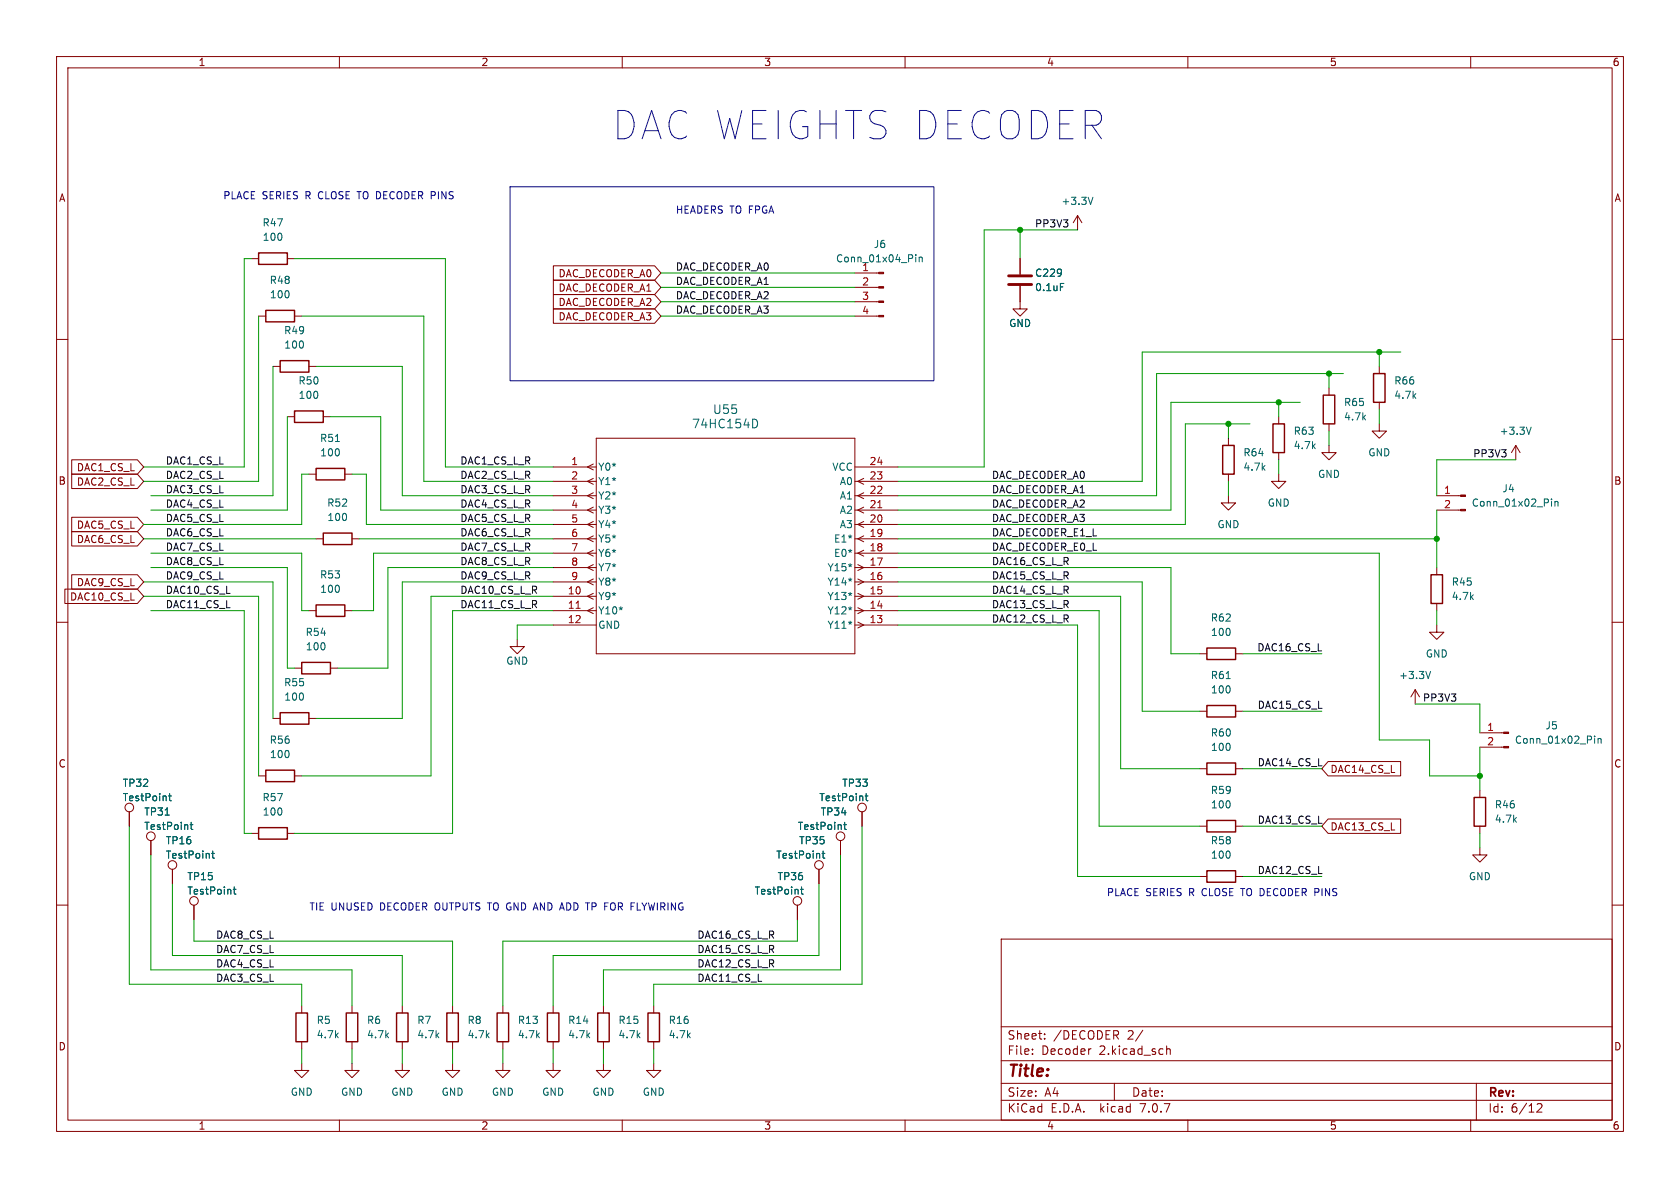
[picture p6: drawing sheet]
<svg xmlns="http://www.w3.org/2000/svg" width="297mm" height="210mm" viewBox="0 0 297 210" stroke-linecap="round" stroke-linejoin="round" font-family="sans-serif">
<g fill="none" stroke="#840000" stroke-width=".18">
<path d="M10 10h277v190h-277zM12 12h273v186h-273zM60 10v2M110 10v2M160 10v2M210 10v2M260 10v2M190.5 38.1l-.8 1.3M190.5 38.1v2.5M190.5 38.1l.8 1.3M10 60h2M44.4 45.7h1.3"/>
<path d="M45.7 55.9h1.3M50.8 45.7h1.3M52.1 55.9h1.2M97.8 47h17.9l1.1 1.3-1.1 1.2h-17.9zM97.8 52.1h17.9l1.1 1.2-1.1 1.3h-17.9zM97.8 54.6h17.9l1.1 1.3-1.1 1.3h-17.9zM97.8 49.5h17.9l1.1 1.3-1.1 1.3h-17.9zM151.1 55.9h4.2M151.1 53.3h4.2M151.1 50.8h4.2M151.1 48.3h4.2M180.3 50.5v4.1h1.3l-1.3 1.3-1.2-1.3h1.2"/>
<path d="M180.3 45.7v2.8M285 60h2M48.3 64.8h1.2M50.8 73.7h1.3M54.6 64.8h1.3M57.1 73.7h1.3M105.4 77.5h45.7v38.1h-45.7zM217.2 77.5v1.2M226.1 73.7v1.2M234.9 78.7v1.3h1.3l-1.3 1.3-1.2-1.3h1.2M234.9 68.6v1.3M234.9 74.9v1.3"/>
<path d="M243.8 74.9v1.3h1.3l-1.3 1.3-1.2-1.3h1.2M243.8 64.8v1.2M243.8 71.1v1.3M268 78.7l-.8 1.3M268 78.7v2.6M268 78.7l.7 1.3M12.7 83.8h11.6l1.1 1.3-1.1 1.3h-11.6zM12.7 81.3h11.6l1.1 1.3-1.1 1.2h-11.6zM12.7 91.4h11.6l1.1 1.3-1.1 1.3h-11.6zM12.7 94h11.6l1.1 1.3-1.1 1.2h-11.6zM54.6 83.8h1.3M55.9 95.3h1.2"/>
<path d="M61 83.8h1.2M62.2 95.3h1.3M97.8 90.2h7.6M97.8 87.6h7.6M97.8 95.3h7.6M97.8 82.6h7.6M97.8 97.8h7.6M97.8 85.1h7.6M97.8 92.7h7.6M104.9 99.8l-1.1 .5 1.1 .6M104.9 97.3l-1.1 .5 1.1 .5M104.9 94.7l-1.1 .6 1.1 .5"/>
<path d="M104.9 92.2l-1.1 .5 1.1 .5M104.9 89.6l-1.1 .6 1.1 .5M104.9 87.1l-1.1 .5 1.1 .6M104.9 84.6l-1.1 .5 1.1 .5M104.9 82l-1.1 .6 1.1 .5M151.1 90.2h7.6M151.1 87.6h7.6M151.1 95.3h7.6M151.1 82.6h7.6M151.1 97.8h7.6M151.1 85.1h7.6M151.1 92.7h7.6"/>
<path d="M151.7 99.8l1 .5-1 .6M152.7 97.3l-1 .5 1 .5M152.7 94.7l-1 .6 1 .5M152.7 92.2l-1 .5 1 .5M152.7 89.6l-1 .6 1 .5M152.7 87.1l-1 .5 1 .6M152.7 84.6l-1 .5 1 .5M217.2 87.6v1.3h1.2l-1.2 1.3-1.3-1.3h1.3M217.2 83.8v1.3M226.1 83.8v1.3h1.2l-1.2 1.3-1.3-1.3h1.3M226.1 80v1.3M254 90.2h4.2"/>
<path d="M254 87.6h4.2M10 110h2M11.5 104.1h12.8l1.1 1.3-1.1 1.3h-12.8zM12.7 101.6h11.6l1.1 1.3-1.1 1.2h-11.6zM52.1 118.1h1.2M54.6 108h1.3M58.4 118.1h1.3M61 108h1.2M91.4 113v1.3h1.3l-1.3 1.3-1.2-1.3h1.2M97.8 108h7.6M97.8 105.4h7.6M97.8 110.5h7.6"/>
<path d="M97.8 102.9h7.6M97.8 100.3h7.6M104.9 107.4l-1.1 .6 1.1 .5M104.9 104.9l-1.1 .5 1.1 .5M104.9 102.3l-1.1 .6 1.1 .5M151.1 108h7.6M151.1 105.4h7.6M151.1 110.5h7.6M151.1 102.9h7.6M151.1 100.3h7.6M151.7 110l1 .5-1 .5M151.7 107.4l1 .6-1 .5"/>
<path d="M151.7 104.9l1 .5-1 .5M151.7 102.3l1 .6-1 .5M212.1 115.6h1.3M218.4 115.6h1.3M254 110.5v1.3h1.3l-1.3 1.2-1.3-1.2h1.3M254 100.3v1.3M254 106.7v1.3M285 110h2M45.7 137.2h1.3M48.3 127h1.2M52.1 137.2h1.2M54.6 127h1.3"/>
<path d="M212.1 125.7h1.3M212.1 135.9h1.3M218.4 125.7h1.3M218.4 135.9h1.3M234.8 134.6h12.8v2.6h-12.8l-1.1-1.3zM250.2 121.9l-.8 1.3M250.2 121.9v2.6M250.2 121.9l.8 1.3M261.6 139.7v1.3M261.6 132.1h4.2M261.6 129.5h4.2M10 160h2"/>
<path d="M22.9 143.5v2.6M26.7 148.6v2.5M30.5 153.7v2.5M44.4 147.3h1.3M50.8 147.3h1.3M144.8 153.7v2.5M148.6 148.6v2.5M152.4 143.5v2.6M212.1 146.1h1.3M212.1 154.9h1.3M218.4 146.1h1.3M218.4 154.9h1.3"/>
<path d="M234.8 144.8h12.8v2.5h-12.8l-1.1-1.2zM261.6 149.9v1.2h1.3l-1.3 1.3-1.3-1.3h1.3M261.6 146.1v1.2M285 160h2M34.3 160v2.6M53.3 177.8v1.3M62.2 177.8v1.3M71.1 177.8v1.3M80 177.8v1.3M88.9 177.8v1.3M97.8 177.8v1.3M106.7 177.8v1.3"/>
<path d="M115.6 177.8v1.3M141 160v2.6M177 166h108v32h-108zM53.3 188v1.2h1.3l-1.3 1.3-1.2-1.3h1.2M53.3 184.2v1.2M60 198v2M62.2 188v1.2h1.3l-1.3 1.3-1.2-1.3h1.2M62.2 184.2v1.2M71.1 188v1.2h1.3l-1.3 1.3-1.3-1.3h1.3M71.1 184.2v1.2M80 188v1.2h1.3l-1.3 1.3-1.3-1.3h1.3M80 184.2v1.2"/>
<path d="M88.9 188v1.2h1.3l-1.3 1.3-1.3-1.3h1.3M88.9 184.2v1.2M97.8 188v1.2h1.3l-1.3 1.3-1.3-1.3h1.3M97.8 184.2v1.2M106.7 188v1.2h1.2l-1.2 1.3-1.3-1.3h1.3M106.7 184.2v1.2M110 198v2M115.6 188v1.2h1.2l-1.2 1.3-1.3-1.3h1.3M115.6 184.2v1.2M160 198v2M177 194.5h108M177 191.5h108"/>
<path d="M177 187.5h108M177 181.5h108M182.5 186.3v.1M182.5 185.5v.1M184.7 183.6v.1M184.7 182.8v.1M192.9 185.4l-.3 .1M197 191.5v3M202 182.1l-1.3 2M206.2 185.5l.3-.1 .3 .1 .1 .9M206.2 184.9v1.5M210 198v2"/>
<path d="M260 198v2M261 191.5v6.5M271.7 195.2l.6-.1 .2 .1 .1 .3-.9 1.1h.9"/>
<circle cx="22.9" cy="142.7" r=".76"/>
<circle cx="26.7" cy="147.8" r=".76"/>
<circle cx="30.5" cy="152.9" r=".76"/>
<circle cx="34.3" cy="159.3" r=".76"/>
<circle cx="141" cy="159.3" r=".76"/>
<circle cx="144.8" cy="152.9" r=".76"/>
<circle cx="148.6" cy="147.8" r=".76"/>
<circle cx="152.4" cy="142.7" r=".76"/>
</g>
<g fill="none" stroke="#840000" stroke-width=".25">
<path d="M45.7 44.7h5.1v2h-5.1zM47 54.9h5.1v2h-5.1zM49.5 63.8h5.1v2h-5.1zM52.1 72.6h5v2.1h-5zM216.2 78.7h2v5.1h-2zM225 74.9h2.1v5.1h-2.1zM233.9 69.9h2.1v5h-2.1zM242.8 66h2.1v5.1h-2.1zM55.9 82.8h5.1v2h-5.1zM57.1 94.2h5.1v2.1h-5.1zM53.3 117.1h5.1v2h-5.1zM55.9 106.9h5.1v2.1h-5.1z"/>
<path d="M213.4 114.6h5v2h-5zM253 101.6h2v5.1h-2zM47 136.1h5.1v2.1h-5.1zM49.5 126h5.1v2h-5.1zM213.4 124.7h5v2h-5zM213.4 134.9h5v2h-5zM45.7 146.3h5.1v2h-5.1zM213.4 145h5v2.1h-5zM213.4 153.9h5v2.1h-5zM260.6 141h2v5.1h-2zM52.3 179.1h2.1v5.1h-2.1zM61.2 179.1h2v5.1h-2z"/>
<path d="M70.1 179.1h2v5.1h-2zM79 179.1h2v5.1h-2zM87.9 179.1h2v5.1h-2zM96.8 179.1h2v5.1h-2zM105.7 179.1h2v5.1h-2zM114.6 179.1h2v5.1h-2z"/>
</g>
<g fill="none" stroke="#006464" stroke-width=".18">
<path d="M193.2 34.9l-.4 1.2M161.9 45v.2M161.9 45.5v.8M162.5 45.5v.8M162.5 45.6l.2-.1h.3v.8M187.5 50.1h.6M59.3 78h.7M133.1 74.1a.77 .77 0 0 1 .8 .8 .77 .77 0 0 1-.8 .7M270.7 75.5l-.4 1.3M150.6 99.8l-.3 .1M274.3 88.2v.1M274.3 88.6v.9"/>
<path d="M274.9 88.6v.9M274.9 88.8l.2-.2 .3 .1v.8M110.1 107.4l-.3 .2M150.6 110l-.3 .1M150.6 107.4l-.3 .2M150.6 104.9l-.3 .1M150.6 102.4l-.3 .1M216.8 120h.7M252.9 118.7l-.4 1.3M281.9 130.1v.1M281.9 130.5v.9M282.5 130.5v.9"/>
<path d="M282.5 130.7l.2-.2 .3 .1 .1 .8M29.2 144.1h.7M29.8 140.7h.5M30 140.3v1.1l.3 .1M33.6 145.8h.5M33.8 145.4v1l.3 .2M37.4 150.9h.5M37.6 150.4v1.1l.3 .2M41.2 157.2h.5M41.4 156.8v1.1l.3 .2M141.5 157.2h.5M141.7 156.8v1.1l.3 .2"/>
<path d="M145.3 150.9h.5M145.5 150.4v1.1l.3 .2M149.1 145.8h.5M149.3 145.4v1l.3 .2M153 140.7h.4M153.1 140.3v1.1l.3 .1"/>
</g>
<g fill="#840000" stroke="#840000" stroke-width=".18">
<path d="M258.2 90h.9v.3h-.9z"/>
<path d="M258.2 87.5h.9v.3h-.9z"/>
<path d="M155.3 55.8h.9v.2h-.9z"/>
<path d="M155.3 53.2h.9v.3h-.9z"/>
<path d="M155.3 50.7h.9v.2h-.9z"/>
<path d="M155.3 48.1h.9v.3h-.9z"/>
<path d="M265.8 132h.9v.2h-.9z"/>
<path d="M265.8 129.4h.9v.3h-.9z"/>
</g>
<path d="M155.2 89.8h.7M101.8 107.5h.8" fill="none" stroke="#a90000" stroke-width=".18"/>
<path d="M178.3 50.3h4.1M178.3 48.8h4.1" fill="none" stroke="#840000" stroke-width=".51"/>
<path d="M90.2 33h74.9v34.3h-74.9z" fill="none" stroke="#0000c2" stroke-width=".18"/>
<g fill="none" stroke="#009600" stroke-width=".18">
<path d="M44.4 45.7h-1.2v36.9h-17.8M45.7 55.9v29.2h-20.3M52.1 45.7h26.6v36.9h19.1M53.3 55.9h21.6v29.2h22.9M116.8 55.9h34.3M116.8 53.3h34.3M116.8 50.8h34.3M116.8 48.3h34.3M180.3 40.6v5.1M190.5 40.6h-16.5v42h-15.3M48.3 64.8v22.8h-21.6M50.8 73.7v16.5h-24.1"/>
<path d="M55.9 64.8h15.2v22.8h26.7M58.4 73.7h8.9v16.5h30.5M217.2 74.9v2.6M221 74.9h-11.5v17.8h-50.8M226.1 71.1v2.6M229.9 71.1h-22.9v19.1h-48.3M234.9 66v2.6M234.9 76.2v2.5M237.5 66h-33v21.6h-45.8M243.8 62.2v2.6M243.8 72.4v2.5M247.6 62.2h-45.7v22.9h-43.2"/>
<path d="M25.4 95.3h30.5M26.7 97.8h26.6v10.2h1.3M54.6 83.8h-1.3v8.9h-27.9M62.2 83.8h2.6v8.9h33M63.5 95.3h34.3M97.8 97.8h-31.8v10.2h-3.8M158.7 97.8h85.1v33h8.9v6.4h8.9M158.7 95.3h95.3M217.2 85.1v2.5M226.1 81.3v2.5M254 90.2v10.1M268 81.3h-14v6.3"/>
<path d="M25.4 102.9h22.9v24.1M25.4 105.4h20.3v31.8M26.7 100.3h24.1v17.8h1.3M26.7 108h16.5v39.3h1.2M97.8 105.4h-21.6v31.8h-22.9M97.8 100.3h-29.2v17.8h-8.9M97.8 102.9h-26.7v24.1h-15.2M97.8 108h-17.8v39.3h-27.9M97.8 110.5h-6.4v2.5M158.7 105.4h39.4v30.5h14M158.7 108h35.6v38.1h17.8M158.7 110.5h31.8v44.4h21.6"/>
<path d="M158.7 100.3h48.3v15.3h5.1M158.7 102.9h43.2v22.8h10.2M219.7 115.6h14M254 108v2.5M219.7 135.9h14M219.7 125.7h14M250.2 124.5h11.4v5M261.6 132.1v7.6M22.9 146.1v27.9h30.4v3.8M26.7 151.1v20.4h35.5v6.3M30.5 156.2v12.7h40.6v8.9M144.8 156.2v12.7h-47v8.9"/>
<path d="M148.6 151.1v20.4h-41.9v6.3M152.4 146.1v27.9h-36.8v3.8M219.7 146.1h14M219.7 154.9h14M261.6 147.3v2.6M34.3 162.6v3.8h45.7v11.4M141 162.6v3.8h-52.1v11.4M53.3 185.4v2.6M62.2 185.4v2.6M71.1 185.4v2.6M80 185.4v2.6M88.9 185.4v2.6"/>
<path d="M97.8 185.4v2.6M106.7 185.4v2.6M115.6 185.4v2.6"/>
</g>
<g fill="#009600" stroke="#009600" stroke-width=".18">
<circle cx="234.9" cy="66" r=".46"/>
<circle cx="217.2" cy="74.9" r=".46"/>
<circle cx="261.6" cy="137.2" r=".46"/>
<circle cx="226.1" cy="71.1" r=".46"/>
<circle cx="243.8" cy="62.2" r=".46"/>
<circle cx="254" cy="95.3" r=".46"/>
<circle cx="180.3" cy="40.6" r=".46"/>
</g>
<text font-size="7" fill="#0000c2" x="107.9" y="25.2">DAC WEIGHTS DECODER</text>
<text font-size="2.8" fill="#840000" x="178" y="190.9">Title:</text>
<g font-size="2.1" fill="#006464">
<text x="122.2" y="75.9">74HC154D</text>
<text x="125.9" y="73.4">U55</text>
</g>
<g font-size="2.1" fill="#840000">
<text x="178" y="184">Sheet:</text>
<text x="186.2" y="184">/DECODER</text>
<text x="199.4" y="184">2/</text>
<text x="178" y="186.7">File:</text>
<text x="184.1" y="186.7">Decoder</text>
<text x="194.4" y="186.7">2.kicad_sch</text>
<text x="178" y="196.9">KiCad</text>
<text x="178" y="194.1">Size:</text>
<text x="184.7" y="194.1">A4</text>
<text x="185.7" y="196.9">E.D.A.</text>
<text x="194.6" y="196.9">kicad</text>
<text x="200" y="194.1">Date:</text>
<text x="201.8" y="196.9">7.0.7</text>
<text x="263" y="194.3">Rev:</text>
<text x="263" y="196.9">Id:</text>
<text x="267.1" y="196.9">6/12</text>
</g>
<g font-size="1.8" fill="#840000">
<text x="35" y="11.9">1</text>
<text x="85" y="11.9">2</text>
<text x="135" y="11.9">3</text>
<text x="185" y="11.9">4</text>
<text x="235" y="11.9">5</text>
<text x="285" y="11.9">6</text>
<text x="10.3" y="35.9">A</text>
<text x="285.3" y="35.9">A</text>
<text x="98.6" y="49.2">DAC_DECODER_A0</text>
<text x="98.6" y="51.8">DAC_DECODER_A1</text>
<text x="98.6" y="54.3">DAC_DECODER_A2</text>
<text x="98.6" y="56.8">DAC_DECODER_A3</text>
<text x="13.5" y="83.5">DAC1_CS_L</text>
<text x="10.3" y="85.9">B</text>
<text x="13.5" y="86">DAC2_CS_L</text>
<text x="285.3" y="85.9">B</text>
<text x="13.5" y="93.7">DAC5_CS_L</text>
<text x="13.5" y="96.2">DAC6_CS_L</text>
<text x="12.3" y="106.4">DAC10_CS_L</text>
<text x="13.5" y="103.8">DAC9_CS_L</text>
<text x="10.3" y="135.9">C</text>
<text x="235.1" y="136.8">DAC14_CS_L</text>
<text x="285.3" y="135.9">C</text>
<text x="235.1" y="147">DAC13_CS_L</text>
<text x="10.3" y="185.9">D</text>
<text x="285.3" y="185.9">D</text>
<text x="35" y="199.9">1</text>
<text x="85" y="199.9">2</text>
<text x="135" y="199.9">3</text>
<text x="185" y="199.9">4</text>
<text x="235" y="199.9">5</text>
<text x="285" y="199.9">6</text>
</g>
<g font-size="1.8" fill="#0000c2">
<text x="39.4" y="35.3">PLACE SERIES</text>
<text x="54.1" y="35.3">R CLOSE TO DECODER PINS</text>
<text x="119.4" y="37.9">HEADERS TO FPGA</text>
<text x="54.6" y="161">TIE UNUSED</text>
<text x="67.3" y="161">DECODER OUTPUTS TO GND AND ADD TP FOR FLYWIRING</text>
<text x="195.6" y="158.5">PLACE SERIES</text>
<text x="210.3" y="158.5">R CLOSE TO DECODER PINS</text>
</g>
<g font-size="1.8" fill="#006464">
<text x="46.3" y="40.2">R47</text>
<text x="187.6" y="36.4">+3.3V</text>
<text x="46.3" y="42.8">100</text>
<text x="147.7" y="46.6">Conn_01x04_Pin</text>
<text x="154.4" y="44">J6</text>
<text x="47.6" y="50.4">R48</text>
<text x="47.6" y="52.9">100</text>
<text x="152.3" y="48">1</text>
<text x="182.9" y="49.1">C229</text>
<text x="182.9" y="51.7">0.1uF</text>
<text x="50.1" y="59.3">R49</text>
<text x="178.3" y="58">GND</text>
<text x="50.2" y="61.8">100</text>
<text x="52.7" y="68.2">R50</text>
<text x="52.7" y="70.7">100</text>
<text x="237.5" y="72">R65</text>
<text x="246.4" y="70.7">4.7k</text>
<text x="246.4" y="68.2">R66</text>
<text x="228.6" y="77.1">R63</text>
<text x="237.5" y="74.5">4.7k</text>
<text x="265" y="77.1">+3.3V</text>
<text x="56.5" y="78.3">R51</text>
<text x="56.5" y="80.9">100</text>
<text x="105.7" y="83.4">Y0*</text>
<text x="147" y="83.4">VCC</text>
<text x="219.7" y="83.4">4.7k</text>
<text x="219.7" y="80.9">R64</text>
<text x="228.6" y="79.6">4.7k</text>
<text x="241.8" y="80.9">GND</text>
<text x="57.7" y="89.8">R52</text>
<text x="105.7" y="86">Y1*</text>
<text x="105.7" y="88.5">Y2*</text>
<text x="148.4" y="88.5">A1</text>
<text x="148.4" y="86">A0</text>
<text x="224" y="89.8">GND</text>
<text x="232.9" y="84.7">GND</text>
<text x="260.1" y="89.8">Conn_01x02_Pin</text>
<text x="265.5" y="87.2">J4</text>
<text x="57.8" y="92.3">100</text>
<text x="105.7" y="91">Y3*</text>
<text x="105.7" y="93.6">Y4*</text>
<text x="148.4" y="93.6">A3</text>
<text x="148.4" y="91">A2</text>
<text x="215.1" y="93.6">GND</text>
<text x="105.7" y="96.1">Y5*</text>
<text x="105.7" y="98.7">Y6*</text>
<text x="105.7" y="101.2">Y7*</text>
<text x="146.2" y="101.2">Y15*</text>
<text x="147.3" y="98.7">E0*</text>
<text x="147.3" y="96.1">E1*</text>
<text x="56.5" y="102.5">R53</text>
<text x="56.5" y="105">100</text>
<text x="105.7" y="106.3">Y9*</text>
<text x="105.7" y="103.7">Y8*</text>
<text x="146.2" y="106.3">Y13*</text>
<text x="146.2" y="103.7">Y14*</text>
<text x="256.6" y="103.7">R45</text>
<text x="256.6" y="106.3">4.7k</text>
<text x="53.9" y="112.6">R54</text>
<text x="105.7" y="108.8">Y10*</text>
<text x="105.7" y="111.4">GND</text>
<text x="146.2" y="111.4">Y11*</text>
<text x="146.2" y="108.8">Y12*</text>
<text x="214" y="110.1">R62</text>
<text x="214" y="112.6">100</text>
<text x="54" y="115.2">100</text>
<text x="89.4" y="117.7">GND</text>
<text x="252" y="116.4">GND</text>
<text x="50.1" y="121.5">R55</text>
<text x="50.2" y="124.1">100</text>
<text x="214" y="120.2">R61</text>
<text x="214" y="122.8">100</text>
<text x="247.2" y="120.2">+3.3V</text>
<text x="47.6" y="131.7">R56</text>
<text x="214" y="130.4">R60</text>
<text x="267.7" y="131.7">Conn_01x02_Pin</text>
<text x="273.1" y="129.1">J5</text>
<text x="47.6" y="134.2">100</text>
<text x="214" y="132.9">100</text>
<text x="21.6" y="141.8">TestPoint</text>
<text x="21.6" y="139.3">TP32</text>
<text x="46.3" y="141.8">R57</text>
<text x="144.7" y="141.8">TestPoint</text>
<text x="148.8" y="139.3">TP33</text>
<text x="214" y="140.6">R59</text>
<text x="214" y="143.1">100</text>
<text x="264.2" y="143.1">R46</text>
<text x="25.4" y="146.9">TestPoint</text>
<text x="25.4" y="144.4">TP31</text>
<text x="29.2" y="149.5">TP16</text>
<text x="46.3" y="144.4">100</text>
<text x="140.9" y="146.9">TestPoint</text>
<text x="141.2" y="149.5">TP35</text>
<text x="145" y="144.4">TP34</text>
<text x="214" y="149.5">R58</text>
<text x="264.2" y="145.6">4.7k</text>
<text x="29.2" y="152">TestPoint</text>
<text x="33" y="155.8">TP15</text>
<text x="137.1" y="152">TestPoint</text>
<text x="137.4" y="155.8">TP36</text>
<text x="214" y="152">100</text>
<text x="259.6" y="155.8">GND</text>
<text x="33" y="158.3">TestPoint</text>
<text x="133.3" y="158.3">TestPoint</text>
<text x="55.9" y="181.2">R5</text>
<text x="55.9" y="183.7">4.7k</text>
<text x="64.8" y="181.2">R6</text>
<text x="64.8" y="183.7">4.7k</text>
<text x="73.7" y="181.2">R7</text>
<text x="73.7" y="183.7">4.7k</text>
<text x="82.6" y="181.2">R8</text>
<text x="82.6" y="183.7">4.7k</text>
<text x="91.4" y="183.7">4.7k</text>
<text x="91.4" y="181.2">R13</text>
<text x="100.3" y="183.7">4.7k</text>
<text x="100.3" y="181.2">R14</text>
<text x="109.2" y="183.7">4.7k</text>
<text x="109.2" y="181.2">R15</text>
<text x="118.1" y="183.7">4.7k</text>
<text x="118.1" y="181.2">R16</text>
<text x="51.3" y="193.9">GND</text>
<text x="60.2" y="193.9">GND</text>
<text x="69.1" y="193.9">GND</text>
<text x="78" y="193.9">GND</text>
<text x="86.9" y="193.9">GND</text>
<text x="95.8" y="193.9">GND</text>
<text x="104.6" y="193.9">GND</text>
<text x="113.5" y="193.9">GND</text>
</g>
<g font-size="1.8" fill="#0f0f0f">
<text x="182.9" y="40.3">PP3V3</text>
<text x="119.4" y="47.9">DAC_DECODER_A0</text>
<text x="119.4" y="53">DAC_DECODER_A2</text>
<text x="119.4" y="50.5">DAC_DECODER_A1</text>
<text x="119.4" y="55.5">DAC_DECODER_A3</text>
<text x="29.2" y="82.2">DAC1_CS_L</text>
<text x="81.3" y="82.2">DAC1_CS_L_R</text>
<text x="260.3" y="80.9">PP3V3</text>
<text x="29.2" y="87.3">DAC3_CS_L</text>
<text x="29.2" y="84.7">DAC2_CS_L</text>
<text x="29.2" y="89.8">DAC4_CS_L</text>
<text x="81.3" y="89.8">DAC4_CS_L_R</text>
<text x="81.3" y="87.3">DAC3_CS_L_R</text>
<text x="81.3" y="84.7">DAC2_CS_L_R</text>
<text x="175.3" y="89.8">DAC_DECODER_A2</text>
<text x="175.3" y="84.7">DAC_DECODER_A0</text>
<text x="175.3" y="87.3">DAC_DECODER_A1</text>
<text x="29.2" y="92.4">DAC5_CS_L</text>
<text x="29.2" y="94.9">DAC6_CS_L</text>
<text x="81.3" y="92.4">DAC5_CS_L_R</text>
<text x="81.3" y="94.9">DAC6_CS_L_R</text>
<text x="175.3" y="92.4">DAC_DECODER_A3</text>
<text x="175.3" y="94.9">DAC_DECODER_E1_L</text>
<text x="29.2" y="97.4">DAC7_CS_L</text>
<text x="29.2" y="100">DAC8_CS_L</text>
<text x="81.3" y="100">DAC8_CS_L_R</text>
<text x="81.3" y="97.4">DAC7_CS_L_R</text>
<text x="175.3" y="97.4">DAC_DECODER_E0_L</text>
<text x="175.3" y="100">DAC16_CS_L_R</text>
<text x="29.2" y="105.1">DAC10_CS_L</text>
<text x="29.2" y="107.6">DAC11_CS_L</text>
<text x="29.2" y="102.5">DAC9_CS_L</text>
<text x="81.3" y="102.5">DAC9_CS_L_R</text>
<text x="81.3" y="105.1">DAC10_CS_L_R</text>
<text x="81.3" y="107.6">DAC11_CS_L_R</text>
<text x="175.3" y="105.1">DAC14_CS_L_R</text>
<text x="175.3" y="102.5">DAC15_CS_L_R</text>
<text x="175.3" y="107.6">DAC13_CS_L_R</text>
<text x="175.3" y="110.1">DAC12_CS_L_R</text>
<text x="222.2" y="115.2">DAC16_CS_L</text>
<text x="222.2" y="125.4">DAC15_CS_L</text>
<text x="251.5" y="124.1">PP3V3</text>
<text x="222.2" y="135.5">DAC14_CS_L</text>
<text x="222.2" y="145.7">DAC13_CS_L</text>
<text x="222.2" y="154.6">DAC12_CS_L</text>
<text x="38.1" y="166">DAC8_CS_L</text>
<text x="123.2" y="166">DAC16_CS_L_R</text>
<text x="38.1" y="171.1">DAC4_CS_L</text>
<text x="38.1" y="168.6">DAC7_CS_L</text>
<text x="38.1" y="173.6">DAC3_CS_L</text>
<text x="123.2" y="173.6">DAC11_CS_L</text>
<text x="123.2" y="171.1">DAC12_CS_L_R</text>
<text x="123.2" y="168.6">DAC15_CS_L_R</text>
</g>
<g font-size="1.8" fill="#a90000">
<text x="152.3" y="50.5">2</text>
<text x="152.3" y="53.1">3</text>
<text x="152.3" y="55.6">4</text>
<text x="100.9" y="82.3">1</text>
<text x="153.6" y="82.3">24</text>
<text x="100.9" y="84.8">2</text>
<text x="100.9" y="87.4">3</text>
<text x="100.9" y="89.9">4</text>
<text x="153.6" y="89.9">21</text>
<text x="153.6" y="87.4">22</text>
<text x="153.6" y="84.8">23</text>
<text x="255.2" y="87.4">1</text>
<text x="255.2" y="89.9">2</text>
<text x="100.9" y="92.5">5</text>
<text x="100.9" y="95">6</text>
<text x="153.6" y="95">19</text>
<text x="153.6" y="92.5">20</text>
<text x="100.9" y="97.5">7</text>
<text x="100.9" y="100.1">8</text>
<text x="153.6" y="100.1">17</text>
<text x="153.6" y="97.5">18</text>
<text x="100.3" y="105.2">10</text>
<text x="100.3" y="107.7">11</text>
<text x="100.9" y="102.6">9</text>
<text x="153.6" y="107.7">14</text>
<text x="153.6" y="105.2">15</text>
<text x="153.6" y="102.6">16</text>
<text x="100.3" y="110.2">12</text>
<text x="153.6" y="110.2">13</text>
<text x="262.8" y="129.3">1</text>
<text x="262.8" y="131.8">2</text>
</g>
</svg>
